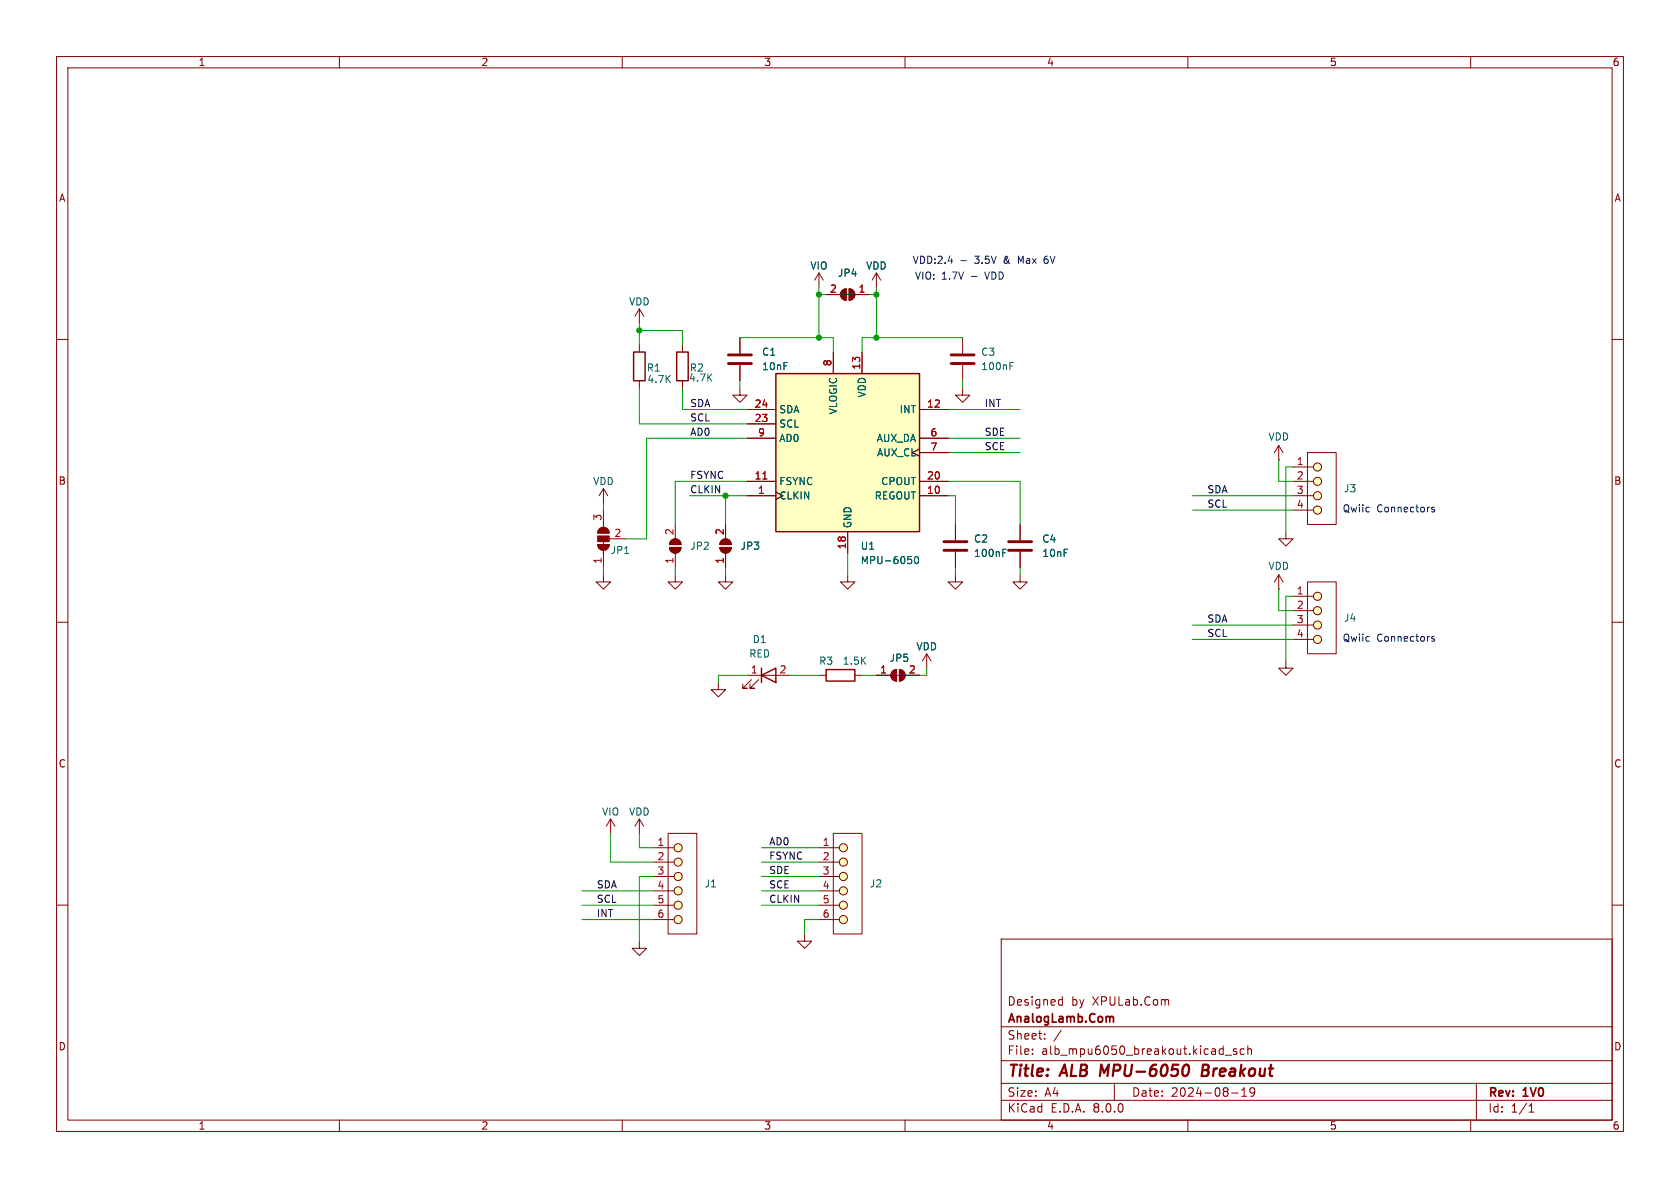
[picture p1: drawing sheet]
<svg xmlns="http://www.w3.org/2000/svg" width="297mm" height="210mm" viewBox="0 0 297 210" stroke-linecap="round" stroke-linejoin="round" font-family="sans-serif">
<g fill="none" stroke="#840000" stroke-width=".18">
<path d="M10 10h277v190h-277zM12 12h273v186h-273zM60 10v2M110 10v2M160 10v2M210 10v2M260 10v2M10 60h2M113 54.6l.8 1.3M113 54.6v2.6M113 54.6l-.7 1.3M130.8 59.7v2.8"/>
<path d="M144.8 48.3l.7 1.2M144.8 48.3v2.5M144.8 48.3l-.8 1.2M146 52.1h2.6M148.9 51.4l.7-.3v2a1.02 1.02 0 0 1-.9-.6 1.02 1.02 0 0 1 .2-1.1zM150.1 51.1a1.02 1.02 0 0 1 1 1 1.02 1.02 0 0 1-1 1zM151.1 52.1h2.6M154.9 48.3l.8 1.2M154.9 48.3v2.5M154.9 48.3l-.7 1.2M170.2 59.7v2.8M285 60h2"/>
<path d="M113 61v1.2M113 67.3v1.3M120.6 61v1.2M120.6 67.3v1.3M130.8 68.6v1.3h1.3l-1.3 1.2-1.3-1.2h1.3M130.8 64.5v2.8M170.2 64.5v2.8M226.1 78.7l-.8 1.3M226.1 78.7v2.6M226.1 78.7l.7 1.3M105.7 96.3h2a1.02 1.02 0 0 1-1 1 1.02 1.02 0 0 1-1-1zM106 93.5a1.02 1.02 0 0 1 1.1-.2 1.02 1.02 0 0 1 .6 .9h-2z"/>
<path d="M106.7 86.4v2.5M106.7 90.2v3M106.7 97.3v3M106.7 86.4l.7 1.2M106.7 86.4l-.8 1.2M107.7 95.3h2.8M118.4 96.8h2a1.02 1.02 0 0 1-1 1 1.02 1.02 0 0 1-1-1zM118.7 95.6a1.02 1.02 0 0 1 1.1-.3 1.02 1.02 0 0 1 .6 1h-2zM119.4 92.7v2.6M119.4 97.8v2.5M127.3 96.8h2a1.02 1.02 0 0 1-1 1 1.02 1.02 0 0 1-1-1zM127.5 95.6a1.02 1.02 0 0 1 1.2-.3 1.02 1.02 0 0 1 .6 1h-2z"/>
<path d="M128.3 92.7v2.6M128.3 97.8v2.5M180.3 92.7v2.8M180.3 97.5v2.8M226.1 81.3h.1M227.3 94v1.3h1.3l-1.3 1.2-1.2-1.2h1.2M228.6 90.2h3.6M228.6 87.6h3.6M228.6 85.1h3.6M228.6 82.6h3.6M231.1 80h5.1v12.7h-5.1zM10 110h2"/>
<path d="M106.7 101.6v1.3h1.2l-1.2 1.2-1.3-1.2h1.3M119.4 101.6v1.3h1.2l-1.2 1.2-1.3-1.2h1.3M128.3 101.6v1.3h1.2l-1.2 1.2-1.3-1.2h1.3M132.1 119.4h7.6M149.9 101.6v1.3h1.2l-1.2 1.2-1.3-1.2h1.3M154.9 119.4h2.6M157.8 118.7l.7-.3v2a1.02 1.02 0 0 1-.9-.6 1.02 1.02 0 0 1 .2-1.1zM159 118.4a1.02 1.02 0 0 1 1 1 1.02 1.02 0 0 1-1 1zM160 119.4h2.6M163.8 115.6l-.7 1.2M163.8 115.6v2.5M163.8 115.6l.8 1.2"/>
<path d="M180.3 101.6v1.3h1.3l-1.3 1.2-1.2-1.2h1.2M226.1 104.1h.1M226.1 101.6v2.5M226.1 101.6l-.8 1.3M226.1 101.6l.7 1.3M227.3 116.8v1.3h1.3l-1.3 1.3-1.2-1.3h1.2M228.6 113h3.6M228.6 110.5h3.6M228.6 108h3.6M228.6 105.4h3.6M231.1 102.9h5.1v12.7h-5.1zM285 110h2"/>
<path d="M127 120.7v1.2h1.3l-1.3 1.3-1.3-1.3h1.3M132.8 120.1l-1.5 1.6h.8h-.8v-.8M134.1 120.1l-1.5 1.6h.7h-.7v-.8M10 160h2M107.9 144.8l.8 1.3M107.9 144.8v2.5M107.9 144.8l-.7 1.3M113 144.8v2.5M113 144.8l.8 1.3M113 144.8l-.7 1.3M115.6 157.5h3.5M115.6 154.9h3.5"/>
<path d="M115.6 152.4h3.5M115.6 149.9h3.5M118.1 147.3h5.1v17.8h-5.1zM144.8 157.5h3.5M144.8 154.9h3.5M144.8 152.4h3.5M144.8 149.9h3.5M147.3 147.3h5.1v17.8h-5.1zM285 160h2M113 166.4v1.2h1.3l-1.3 1.3-1.2-1.3h1.2M115.6 162.6h3.5M115.6 160h3.5"/>
<path d="M142.2 165.1v1.3h1.3l-1.3 1.2-1.2-1.2h1.2M144.8 162.6h3.5M144.8 160h3.5M177 166h108v32h-108zM187.4 176.7l.4 .1M187.8 176.2v1.5M187.8 177.6l-.4 .1M206.5 176.8l.1 .9M60 198v2M110 198v2M160 198v2M177 194.5h108"/>
<path d="M177 191.5h108M177 187.5h108M177 181.5h108M182.5 186.3v.1M182.5 185.5v.1M184.7 183.6v.1M184.7 182.8v.1M187.6 182.1l-1.3 2M197 191.5v3M210 198v2M216.6 186.5h1.1M217.7 193.2h1.2"/>
<path d="M218.6 185.5l-.4-.1-.2 .2 .1 .2 .5 .2v.3h-.6M219.5 193.8h.9M219.5 192.7l.5-.4v1.5M220 185.5l-.5-.1-.3 .3v.4l.2 .2h.6M220.6 185.5l.2-.1 .4 .1v.9M220.6 184.9v1.5M221.8 192.9l-.3 .3h-.3l-.2-.3 .1-.5 .4-.1 .2 .1a.99 .99 0 0 1-.3 1.4h-.3M260 198v2M261 191.5v6.5M270.3 196.6h.9M270.3 195.5l.4-.4v1.5"/>
<circle cx="232.9" cy="90.2" r=".72"/>
<circle cx="232.9" cy="82.5" r=".72"/>
<circle cx="232.9" cy="87.6" r=".72"/>
<circle cx="232.9" cy="85.1" r=".72"/>
<circle cx="232.9" cy="113" r=".72"/>
<circle cx="232.9" cy="110.5" r=".72"/>
<circle cx="232.9" cy="107.9" r=".72"/>
<circle cx="232.9" cy="105.4" r=".72"/>
<circle cx="119.9" cy="149.9" r=".72"/>
<circle cx="119.9" cy="157.5" r=".72"/>
<circle cx="119.9" cy="152.4" r=".72"/>
<circle cx="119.9" cy="154.9" r=".72"/>
<circle cx="149.1" cy="157.5" r=".72"/>
<circle cx="149.1" cy="149.9" r=".72"/>
<circle cx="149.1" cy="154.9" r=".72"/>
<circle cx="149.1" cy="152.4" r=".72"/>
<circle cx="119.9" cy="162.6" r=".72"/>
<circle cx="119.9" cy="160" r=".72"/>
<circle cx="149.1" cy="160" r=".72"/>
<circle cx="149.1" cy="162.6" r=".72"/>
</g>
<path d="M209.6 188.2a.44 .44 0 0 1 .6 .4 1.31 1.31 0 0 1-.6 1.6M212.6 189.2h.6M213.2 189.2l.3 .1M213.4 188.2h-.7l-.3 2 1-.1M213.4 189.1l-.2 .1" fill="none" stroke="#840000" stroke-width=".4"/>
<path d="M196.4 179.7l.4 .1v.1v.8" fill="none" stroke="#840000" stroke-width=".3"/>
<g fill="#ffffc2" stroke="#ffffc2" stroke-width=".18">
<circle cx="232.9" cy="113" r=".72"/>
<circle cx="232.9" cy="110.5" r=".72"/>
<circle cx="232.9" cy="107.9" r=".72"/>
<circle cx="232.9" cy="105.4" r=".72"/>
<circle cx="232.9" cy="90.2" r=".72"/>
<circle cx="232.9" cy="87.6" r=".72"/>
<circle cx="232.9" cy="85.1" r=".72"/>
<circle cx="232.9" cy="82.5" r=".72"/>
<circle cx="149.1" cy="162.6" r=".72"/>
<circle cx="149.1" cy="160" r=".72"/>
<circle cx="149.1" cy="157.5" r=".72"/>
<circle cx="149.1" cy="154.9" r=".72"/>
<circle cx="149.1" cy="152.4" r=".72"/>
<circle cx="149.1" cy="149.9" r=".72"/>
<circle cx="119.9" cy="162.6" r=".72"/>
<circle cx="119.9" cy="160" r=".72"/>
<circle cx="119.9" cy="157.5" r=".72"/>
<circle cx="119.9" cy="154.9" r=".72"/>
<circle cx="119.9" cy="152.4" r=".72"/>
<circle cx="119.9" cy="149.9" r=".72"/>
</g>
<path d="M112 62.2h2v5.1h-2zM119.6 62.2h2.1v5.1h-2.1zM134.6 119.4l2.6-1.3v2.6zM134.6 118.1v2.6" fill="none" stroke="#840000" stroke-width=".25"/>
<path d="M128.8 64.3h4M128.8 62.7h4M168.1 64.3h4.1M168.1 62.7h4.1M178.3 97.3h4.1M178.3 95.8h4.1" fill="none" stroke="#840000" stroke-width=".51"/>
<g fill="#840000" stroke="#840000" stroke-width=".18">
<path d="M150.1 51.1a1.02 1.02 0 0 1 1 1 1.02 1.02 0 0 1-1 1z"/>
<path d="M148.9 51.4l.7-.3v2a1.02 1.02 0 0 1-.9-.6 1.02 1.02 0 0 1 .2-1.1z"/>
<path d="M118.4 96.8h2a1.02 1.02 0 0 1-1 1 1.02 1.02 0 0 1-1-1z"/>
<path d="M118.7 95.6a1.02 1.02 0 0 1 1.1-.3 1.02 1.02 0 0 1 .6 1h-2z"/>
<path d="M105.7 96.3h2a1.02 1.02 0 0 1-1 1 1.02 1.02 0 0 1-1-1z"/>
<path d="M105.7 94.7h2v1.1h-2z"/>
<path d="M106 93.5a1.02 1.02 0 0 1 1.1-.2 1.02 1.02 0 0 1 .6 .9h-2z"/>
<path d="M127.3 96.8h2a1.02 1.02 0 0 1-1 1 1.02 1.02 0 0 1-1-1z"/>
<path d="M127.5 95.6a1.02 1.02 0 0 1 1.2-.3 1.02 1.02 0 0 1 .6 1h-2z"/>
<path d="M157.8 118.7l.7-.3v2a1.02 1.02 0 0 1-.9-.6 1.02 1.02 0 0 1 .2-1.1z"/>
<path d="M159 118.4a1.02 1.02 0 0 1 1 1 1.02 1.02 0 0 1-1 1z"/>
</g>
<path d="M178.5 64.7h.5M178.5 64.1h.7" fill="none" stroke="#006464" stroke-width=".18"/>
<path d="M137.2 66h25.4v28h-25.4z" fill="#ffffc2"/>
<path d="M137.2 66h25.4v28h-25.4zM146 118.4h5.1v2h-5.1z" fill="none" stroke="#840000" stroke-width=".25"/>
<g fill="none" stroke="#840000" stroke-width=".18">
<path d="M130.8 59.7v2.8M146 52.1h2.6M151.1 52.1h2.6M130.8 64.5v2.8M132.1 72.4h5.1M132.1 74.9h5.1M132.1 77.5h5.1M147.3 62.2v3.8M152.4 62.2v3.8M162.6 79.4l-1.3 .6 1.3 .6M162.6 72.4h5M162.6 77.5h5"/>
<path d="M170.2 68.6v1.3h1.2l-1.2 1.2-1.3-1.2h1.3M128.3 92.7v2.6M128.3 97.8v2.5M132.1 87.6h5.1M132.1 85.1h5.1M149.9 94v3.8M162.6 87.6h5M162.6 85.1h5M162.6 80h5M168.9 92.7v2.8M168.9 97.5v2.8M180.3 92.7v2.8"/>
<path d="M180.3 97.5v2.8M144.8 119.4h1.2M151.1 119.4h1.3M154.9 119.4h2.6M160 119.4h2.6M168.9 101.6v1.3h1.3l-1.3 1.2-1.3-1.2h1.3"/>
</g>
<path d="M134.9 84.7h.7" fill="none" stroke="#a90000" stroke-width=".18"/>
<path d="M160.5 98.4h.6M161.1 98.9l.1 .2-.1 .5M161.8 98.5l.2-.1a.68 .68 0 0 1 .4 .6 .68 .68 0 0 1-.4 .6l-.2-.1-.1-.3zM177.3 97.7h.4M177.3 97.1h.6" fill="none" stroke="#006464" stroke-width=".18"/>
<path d="M166.9 97.3h4M166.9 95.8h4" fill="none" stroke="#840000" stroke-width=".51"/>
<path d="M146 52.1h7.7M169.9 46.1h.9M184.7 45.8l-.1 .2M184.8 45.4a.99 .99 0 0 0-.1 1.1M106.7 95.3v2.5M253.6 89.7h-.3l-.2 .1v.2l.5 .1v.3h-.5M154.9 119.4h7.7M253.6 112.6l-.3-.1-.2 .2v.2l.5 .1v.3h-.5" fill="none" stroke="#0000c2" stroke-width=".18"/>
<g fill="none" stroke="#009600" stroke-width=".18">
<path d="M113 57.2v3.8M113 58.4h7.6v2.6M130.8 59.7h16.5v2.5M144.8 52.1h1.2M144.8 50.8v8.9M153.7 52.1h1.2M154.9 50.8v8.9M170.2 59.7h-17.8v2.5M113 68.6v6.3h19.1M120.6 68.6v3.8h11.5M130.8 67.3v1.3M132.1 77.5h-17.8v17.8h-3.8"/>
<path d="M167.6 77.5h12.7M167.6 72.4h12.7M170.2 67.3v1.3M106.7 88.9v1.3M121.9 87.6h10.2M128.3 87.6v5.1M132.1 85.1h-12.7v7.6M149.9 97.8v3.8M167.6 87.6h1.3v5.1M167.6 85.1h12.7v7.6M167.6 80h12.7M210.8 87.6h17.8"/>
<path d="M210.8 90.2h17.8M226.1 81.3v3.8h2.5M228.6 82.6h-1.3v11.4M106.7 100.3v1.3M119.4 100.3v1.3M128.3 100.3v1.3M132.1 119.4h-5.1v1.3M139.7 119.4h5.1M152.4 119.4h2.5M163.8 118.1v1.3h-1.2M168.9 100.3v1.3M180.3 100.3v1.3"/>
<path d="M210.8 113h17.8M210.8 110.5h17.8M226.1 104.1v3.9h2.5M228.6 105.4h-1.3v11.4M102.9 157.5h12.7M107.9 147.3v5.1h7.7M113 147.3v2.6h2.6M115.6 154.9h-2.6v11.5M134.6 157.5h10.2M134.6 149.9h10.2M134.6 154.9h10.2M134.6 152.4h10.2"/>
<path d="M102.9 160h12.7M102.9 162.6h12.7M134.6 160h10.2M144.8 162.6h-2.6v2.5"/>
</g>
<g fill="#009600" stroke="#009600" stroke-width=".18">
<circle cx="154.9" cy="59.7" r=".46"/>
<circle cx="154.9" cy="52.1" r=".46"/>
<circle cx="113" cy="58.4" r=".46"/>
<circle cx="144.8" cy="52.1" r=".46"/>
<circle cx="144.8" cy="59.7" r=".46"/>
<circle cx="128.3" cy="87.6" r=".46"/>
</g>
<g font-size="2.8" fill="#840000">
<text x="178" y="190.9">Title:</text>
<text x="187.7" y="190.9">ALB MPU-6050</text>
<text x="214.1" y="190.9">Breakout</text>
</g>
<g font-size="2.1" fill="#840000">
<text x="178" y="178">Designed</text>
<text x="189.4" y="178">by</text>
<text x="193.2" y="178">XPULab.Com</text>
<text x="178" y="184">Sheet:</text>
<text x="178" y="181.2">AnalogLamb.Com</text>
<text x="178" y="186.7">File:</text>
<text x="184.1" y="186.7">alb_mpu6050_breakout.kicad_sch</text>
<text x="178" y="196.9">KiCad</text>
<text x="178" y="194.1">Size:</text>
<text x="184.7" y="194.1">A4</text>
<text x="185.7" y="196.9">E.D.A.</text>
<text x="193.3" y="196.9">8.0.0</text>
<text x="200" y="194.1">Date:</text>
<text x="207" y="194.1">2024-08-19</text>
<text x="263" y="194.3">Rev:</text>
<text x="263" y="196.9">Id:</text>
<text x="267.1" y="196.9">1/1</text>
<text x="269.4" y="194.3">1V0</text>
</g>
<g font-size="1.8" fill="#840000">
<text x="35" y="11.9">1</text>
<text x="85" y="11.9">2</text>
<text x="135" y="11.9">3</text>
<text x="185" y="11.9">4</text>
<text x="235" y="11.9">5</text>
<text x="285" y="11.9">6</text>
<text x="10.3" y="35.9">A</text>
<text x="285.3" y="35.9">A</text>
<text x="10.3" y="85.9">B</text>
<text x="285.3" y="85.9">B</text>
<text x="10.3" y="135.9">C</text>
<text x="285.3" y="135.9">C</text>
<text x="10.3" y="185.9">D</text>
<text x="285.3" y="185.9">D</text>
<text x="35" y="199.9">1</text>
<text x="85" y="199.9">2</text>
<text x="135" y="199.9">3</text>
<text x="185" y="199.9">4</text>
<text x="235" y="199.9">5</text>
<text x="285" y="199.9">6</text>
</g>
<g font-size="1.8" fill="#006464">
<text x="143.2" y="47.9">VIO</text>
<text x="153" y="47.9">VDD</text>
<text x="148" y="49.1">JP4</text>
<text x="111.1" y="54.2">VDD</text>
<text x="114.2" y="65.9">R1</text>
<text x="121.8" y="65.9">R2</text>
<text x="134.6" y="63.1">C1</text>
<text x="134.6" y="65.6">10nF</text>
<text x="173.4" y="63.1">C3</text>
<text x="173.4" y="65.6">100nF</text>
<text x="114.3" y="67.9">4.7K</text>
<text x="121.7" y="67.7">4.7K</text>
<text x="153.3" y="70.4" transform="rotate(-90 153.3 70.4)">VDD</text>
<text x="137.7" y="75.8">SCL</text>
<text x="137.7" y="73.3">SDA</text>
<text x="148.2" y="73.3" transform="rotate(-90 148.2 73.3)">VLOGIC</text>
<text x="158.9" y="73.3">INT</text>
<text x="137.7" y="78.3">AD0</text>
<text x="154.9" y="78.3">AUX_DA</text>
<text x="155" y="80.9">AUX_CL</text>
<text x="224.1" y="78.1">VDD</text>
<text x="104.8" y="86">VDD</text>
<text x="137.7" y="88.5">CLKIN</text>
<text x="137.7" y="86">FSYNC</text>
<text x="154.5" y="88.5">REGOUT</text>
<text x="155.7" y="86">CPOUT</text>
<text x="237.5" y="87.2">J3</text>
<text x="150.7" y="93.5" transform="rotate(-90 150.7 93.5)">GND</text>
<text x="107.8" y="98.1">JP1</text>
<text x="121.9" y="97.4">JP2</text>
<text x="130.8" y="97.4">JP3</text>
<text x="152.1" y="97.4">U1</text>
<text x="152.1" y="99.9">MPU-6050</text>
<text x="172.1" y="96.1">C2</text>
<text x="172.1" y="98.7">100nF</text>
<text x="184.2" y="96.1">C4</text>
<text x="184.2" y="98.7">10nF</text>
<text x="224.1" y="100.9">VDD</text>
<text x="133" y="113.9">D1</text>
<text x="237.5" y="110.1">J4</text>
<text x="132.4" y="116.4">RED</text>
<text x="144.7" y="117.7">R3</text>
<text x="148.9" y="117.7">1.5K</text>
<text x="157.2" y="117.2">JP5</text>
<text x="161.9" y="115.2">VDD</text>
<text x="106.3" y="144.4">VIO</text>
<text x="111.1" y="144.4">VDD</text>
<text x="124.5" y="157.1">J1</text>
<text x="153.7" y="157.1">J2</text>
</g>
<g font-size="1.8" fill="#0000c2">
<text x="161.2" y="46.8">VDD:2.4</text>
<text x="172.4" y="46.8">3.5V</text>
<text x="177.7" y="46.8">&amp;</text>
<text x="180.4" y="46.8">Max</text>
<text x="185.2" y="46.8">6V</text>
<text x="161.6" y="49.6">VIO:</text>
<text x="166.4" y="49.6">1.7V</text>
<text x="171.7" y="49.6">-</text>
<text x="174.5" y="49.6">VDD</text>
<text x="237.3" y="90.8">Qwiic</text>
<text x="243.4" y="90.8">Connectors</text>
<text x="237.3" y="113.6">Qwiic</text>
<text x="243.4" y="113.6">Connectors</text>
</g>
<g font-size="1.8" fill="#a90000">
<text x="146.6" y="51.8">2</text>
<text x="151.7" y="51.8">1</text>
<text x="147.1" y="64.8" transform="rotate(-90 147.1 64.8)">8</text>
<text x="152.1" y="65.4" transform="rotate(-90 152.1 65.4)">13</text>
<text x="133.3" y="74.7">23</text>
<text x="133.3" y="72.1">24</text>
<text x="133.9" y="77.2">9</text>
<text x="163.8" y="72.1">12</text>
<text x="164.4" y="77.2">6</text>
<text x="164.4" y="79.8">7</text>
<text x="229.2" y="82.3">1</text>
<text x="133.3" y="84.8">11</text>
<text x="133.9" y="87.4">1</text>
<text x="163.8" y="87.4">10</text>
<text x="163.8" y="84.8">20</text>
<text x="229.2" y="84.8">2</text>
<text x="229.2" y="87.4">3</text>
<text x="229.2" y="89.9">4</text>
<text x="106.4" y="92.1" transform="rotate(-90 106.4 92.1)">3</text>
<text x="108.5" y="95">2</text>
<text x="119.1" y="94.7" transform="rotate(-90 119.1 94.7)">2</text>
<text x="128" y="94.7" transform="rotate(-90 128 94.7)">2</text>
<text x="106.4" y="99.8" transform="rotate(-90 106.4 99.8)">1</text>
<text x="119.1" y="99.8" transform="rotate(-90 119.1 99.8)">1</text>
<text x="128" y="99.8" transform="rotate(-90 128 99.8)">1</text>
<text x="149.6" y="97.2" transform="rotate(-90 149.6 97.2)">18</text>
<text x="229.2" y="105.2">1</text>
<text x="229.2" y="107.7">2</text>
<text x="229.2" y="110.2">3</text>
<text x="229.2" y="112.8">4</text>
<text x="132.6" y="119.1">1</text>
<text x="137.7" y="119.1">2</text>
<text x="155.5" y="119.1">1</text>
<text x="160.6" y="119.1">2</text>
<text x="116.1" y="149.6">1</text>
<text x="145.3" y="149.6">1</text>
<text x="116.1" y="152.1">2</text>
<text x="116.1" y="154.7">3</text>
<text x="145.3" y="152.1">2</text>
<text x="145.3" y="154.7">3</text>
<text x="116.1" y="157.2">4</text>
<text x="116.1" y="159.8">5</text>
<text x="145.3" y="157.2">4</text>
<text x="145.3" y="159.8">5</text>
<text x="116.1" y="162.3">6</text>
<text x="145.3" y="162.3">6</text>
</g>
<g font-size="1.8" fill="#0f0f0f">
<text x="121.9" y="77.1">AD0</text>
<text x="121.9" y="72">SDA</text>
<text x="121.9" y="74.6">SCL</text>
<text x="174" y="77.1">SDE</text>
<text x="174" y="72">INT</text>
<text x="174" y="79.7">SCE</text>
<text x="121.9" y="84.7">FSYNC</text>
<text x="121.9" y="87.3">CLKIN</text>
<text x="213.4" y="89.8">SCL</text>
<text x="213.4" y="87.3">SDA</text>
<text x="213.4" y="112.7">SCL</text>
<text x="213.4" y="110.1">SDA</text>
<text x="135.9" y="149.5">AD0</text>
<text x="135.9" y="154.6">SDE</text>
<text x="135.9" y="152.1">FSYNC</text>
<text x="105.4" y="157.1">SDA</text>
<text x="105.4" y="159.7">SCL</text>
<text x="135.9" y="157.1">SCE</text>
<text x="135.9" y="159.7">CLKIN</text>
<text x="105.4" y="162.2">INT</text>
</g>
</svg>
